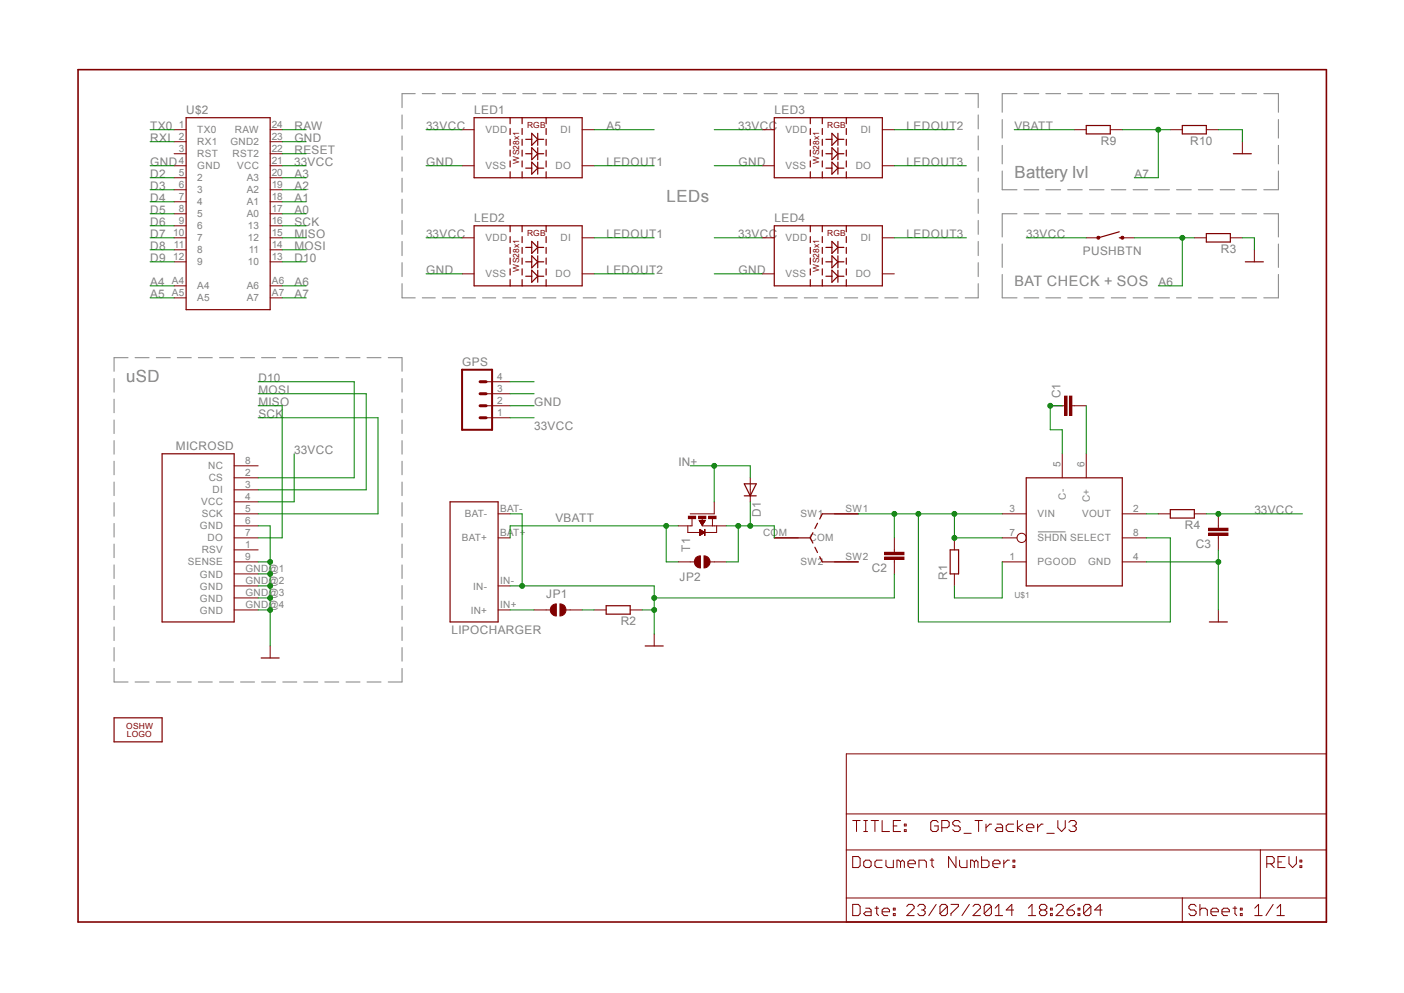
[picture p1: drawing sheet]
<svg xmlns="http://www.w3.org/2000/svg" width="297mm" height="210mm" viewBox="0 0 297 210" stroke-linecap="round" stroke-linejoin="round" font-family="sans-serif">
<g fill="none" stroke="#808080" stroke-width=".21">
<path d="M87.8 19.8h-2.8v3M89.3 19.8h2.8M93.6 19.8h2.8M97.8 19.8h2.8M102.1 19.8h2.8M106.3 19.8h2.8M110.6 19.8h2.8M114.9 19.8h2.7M119.1 19.8h2.8M123.4 19.8h2.7M127.6 19.8h2.8M131.9 19.8h2.7"/>
<path d="M136.1 19.8h2.8M140.4 19.8h2.7M144.6 19.8h2.8M148.9 19.8h2.7M153.1 19.8h2.8M157.4 19.8h2.7M161.6 19.8h2.8M165.9 19.8h2.8M170.1 19.8h2.8M174.4 19.8h2.8M178.6 19.8h2.8M182.9 19.8h2.8"/>
<path d="M187.2 19.8h2.7M191.4 19.8h2.8M195.7 19.8h2.8M199.9 19.8h2.8M204.2 19.8h2.7v3M215.1 19.8h-3.1v3.9M216.6 19.8h3.2M221.2 19.8h3.2M225.8 19.8h3.1M230.5 19.8h3.1M235.1 19.8h3.1M239.7 19.8h3.1"/>
<path d="M244.3 19.8h3.1M248.9 19.8h3.1M253.5 19.8h3.1M258.1 19.8h3.1M262.7 19.8h3.1M267.3 19.8h3.1v3.9M85 24.3v3M85 28.7v3M85 33.2v3M85 37.7v2.9M206.9 24.3v3M206.9 28.7v3"/>
<path d="M206.9 33.2v3M206.9 37.7v2.9M212 36.2v3.9h3.1M212 25.3v3.9M212 30.7v4M270.4 25.3v3.9M270.4 30.7v4M270.4 36.2v3.9h-3.1M85 60v3h2.8M85 42.1v3M85 46.6v3M85 51.1v3"/>
<path d="M85 55.5v3M206.9 60v3h-2.7M206.9 42.1v3M206.9 46.6v3M206.9 51.1v3M206.9 55.5v3M212 51.6v5M212 58v5h3.1M215.1 45.2h-3.1v4.9M216.6 40.1h3.2M216.6 45.2h3.2M221.2 40.1h3.2"/>
<path d="M221.2 45.2h3.2M225.8 40.1h3.1M225.8 45.2h3.1M230.5 40.1h3.1M230.5 45.2h3.1M235.1 40.1h3.1M235.1 45.2h3.1M239.7 40.1h3.1M239.7 45.2h3.1M244.3 40.1h3.1M244.3 45.2h3.1M248.9 40.1h3.1"/>
<path d="M248.9 45.2h3.1M253.5 40.1h3.1M253.5 45.2h3.1M258.1 40.1h3.1M258.1 45.2h3.1M262.7 40.1h3.1M262.7 45.2h3.1M267.3 45.2h3.1v4.9M270.4 51.6v5M270.4 58v5h-3.1M27.1 75.6h-3v2.9M28.6 75.6h2.9"/>
<path d="M33.1 75.6h2.9M37.5 75.6h3M42 75.6h2.9M46.4 75.6h3M50.9 75.6h2.9M55.3 75.6h3M59.8 75.6h3M64.3 75.6h2.9M68.7 75.6h3M73.2 75.6h3M77.6 75.6h3M82.1 75.6h2.9v2.9"/>
<path d="M89.3 63h2.8M93.6 63h2.8M97.8 63h2.8M102.1 63h2.8M106.3 63h2.8M110.6 63h2.8M114.9 63h2.7M119.1 63h2.8M123.4 63h2.7M127.6 63h2.8M131.9 63h2.7M136.1 63h2.8"/>
<path d="M140.4 63h2.7M144.6 63h2.8M148.9 63h2.7M153.1 63h2.8M157.4 63h2.7M161.6 63h2.8M165.9 63h2.8M170.1 63h2.8M174.4 63h2.8M178.6 63h2.8M182.9 63h2.8M187.2 63h2.7"/>
<path d="M191.4 63h2.8M195.7 63h2.8M199.9 63h2.8M216.6 63h3.2M221.2 63h3.2M225.8 63h3.1M230.5 63h3.1M235.1 63h3.1M239.7 63h3.1M244.3 63h3.1M248.9 63h3.1M253.5 63h3.1"/>
<path d="M258.1 63h3.1M262.7 63h3.1M24.1 80.1v2.8M24.1 84.4v2.9M24.1 88.8v2.9M24.1 93.2v2.9M24.1 97.5v2.9M85 80.1v2.8M85 84.4v2.9M85 88.8v2.9M85 93.2v2.9M85 97.5v2.9"/>
<path d="M24.1 101.9v2.9M24.1 106.3v2.9M24.1 110.7v2.9M24.1 115.1v2.8M24.1 119.5v2.8M85 101.9v2.9M85 106.3v2.9M85 110.7v2.9M85 115.1v2.8M85 119.5v2.8M219.6 112.5h5.7M24.1 123.8v2.9"/>
<path d="M24.1 128.2v2.9M24.1 132.6v2.9M24.1 136.9v2.9M85 123.8v2.9M85 128.2v2.9M85 132.6v2.9M85 136.9v2.9M24.1 141.4v2.8h3M28.6 144.2h2.9M33.1 144.2h2.9M37.5 144.2h3M42 144.2h2.9"/>
<path d="M46.4 144.2h3M50.9 144.2h2.9M55.3 144.2h3M59.8 144.2h3M64.3 144.2h2.9M68.7 144.2h3M73.2 144.2h3M77.6 144.2h3M85 141.4v2.8h-2.9"/>
</g>
<path d="M16.5 14.7h264.1v180.3h-264.1z" fill="none" stroke="#800000" stroke-width=".34"/>
<g fill="none" stroke="#800000" stroke-width=".21">
<path d="M224.7 96v5M224.7 85.8h.5M226.7 85.8h.5M229.8 96v5M212 118.8h5.1M212 108.7h5.1M212 113.7h3.1M237.4 118.8h5.1M237.4 108.7h5.1M237.4 113.7h5.1M138.4 134.1v2.5M179 159.4h101.6v35.6h-101.6z"/>
<path d="M179 179.7h101.6M179 172.1h101.6M180.4 173.5h1.5M181.2 173.5v2.4M182.7 173.5h.8M182.7 175.9h.8M183.1 173.5v2.4M184.3 173.5h1.5M185.1 173.5v2.4M186.6 173.5v2.4h1.6M189 174.7h.7M190.5 173.5h-1.5v2.4h1.5"/>
<path d="M191.3 175.5h.4v.4h-.4zM191.3 174.3h.4v.4h-.4zM198.5 173.9l-.4-.4h-.8l-.4 .4v1.6l.4 .4h.8l.4-.4v-.8h-.8M199.2 175h1.2l.4-.3v-.8l-.4-.4h-1.2v2.4M203.1 173.9l-.4-.4h-.7l-.5 .4v.4l.5 .4h.7l.4 .3v.5l-.4 .4h-.7l-.5-.4M203.9 176.2h1.5M206.2 173.5h1.6M207 173.5v2.4M208.6 174.3v1.6M209.8 174.3h-.4l-.8 .7M210.9 174.3h.8l.4 .4v1.2h-1.2l-.4-.4 .4-.5h1.2M214.4 174.3h-1.1l-.4 .4v.8l.4 .4h1.1"/>
<path d="M215.2 173.5v2.4M216.4 174.3l-1.2 .7 1.2 .9M217.2 175h1.5v-.3l-.4-.4h-.7l-.4 .4v.8l.4 .4h.7M219.5 174.3v1.6M220.6 174.3h-.3l-.8 .7M221.4 176.2h1.6M223.8 173.5v1.5l.8 .9 .7-.9v-1.5M226.1 173.9l.4-.4h.8l.4 .4v.4l-.4 .4M226.9 174.7h.4M227.3 174.7l.4 .3v.5l-.4 .4h-.8l-.4-.4M266.6 179.7v10.2M179 189.9h101.6"/>
<path d="M180.4 181.1h1.2l.3 .4v1.6l-.3 .4h-1.2zM180.4 191.3h1.2l.3 .4v1.5l-.3 .4h-1.2zM182.7 182.3l.4-.4h.8l.4 .4v.8l-.4 .4h-.8l-.4-.4zM183.1 192.1h.8l.4 .3v1.2h-1.2l-.4-.4 .4-.4h1.2M185.1 192.1h.7M185.5 191.7v1.5l.3 .4M186.6 192.8h1.6v-.4l-.4-.3h-.8l-.4 .3v.8l.4 .4h.8M186.6 181.9h-1.1l-.4 .4v.8l.4 .4h1.1M187.4 181.9v1.2l.4 .4h1.2v-1.6M189 193.2h.4v.4h-.4zM189 192.1h.4v.3h-.4zM190.5 182.3l-.4-.4h-.4v1.6"/>
<path d="M190.5 182.3l.4-.4 .4 .4v1.2M190.5 182.3v1.2M191.8 191.7l.4-.4h.8l.4 .4v.4l-1.6 1.5h1.6M192.1 182.7h1.5v-.4l-.3-.4h-.9l-.3 .4v.8l.3 .4h.9M194.1 191.7l.4-.4h.8l.4 .4v.4l-.4 .3M194.4 183.5v-1.6h1.2l.4 .4v1.2M194.9 192.4h.4M195.3 192.4l.4 .4v.4l-.4 .4h-.8l-.4-.4M196.8 181.9h.7M197.1 181.5v1.6l.4 .4M198 191.3l-1.5 2.3M200.4 191.7v1.5l-.4 .4h-.8l-.4-.4"/>
<path d="M200.4 191.7l-.4-.4h-.8l-.4 .4v1.5M200.4 191.7l-1.6 1.5M201.2 191.3h1.5v.4l-1.5 1.5v.4M202.2 181.1v2.4l-1.5-2.4v2.4M203 181.9v1.2l.4 .4h1.2v-1.6M205.1 191.3l-1.6 2.3M205.8 191.7l.4-.4h.8l.4 .4v.4l-1.6 1.5h1.6M206.1 182.3l-.4-.4h-.4v1.6M206.1 182.3v1.2M206.1 182.3l.4-.4 .4 .4v1.2M207.6 181.1v2.4h1.2l.4-.4v-.8l-.4-.4h-1.2M209.7 191.7v1.5l-.4 .4h-.7l-.4-.4"/>
<path d="M209.7 191.7l-.4-.4h-.7l-.4 .4v1.5M209.7 191.7l-1.5 1.5M210 182.7h1.5v-.4l-.3-.4h-.8l-.4 .4v.8l.4 .4h.8M210.5 193.6h1.6M210.5 192.1l.8-.8v2.3M212.3 181.9v1.6M213.5 181.9h-.4l-.8 .8M214.3 183.1h.4v.4h-.4zM214.3 181.9h.4v.4h-.4zM214.4 192.4h-1.5l1.1-1.1v2.3M217.6 193.6h1.5M217.6 192.1l.7-.8v2.3"/>
<path d="M220.3 192.4l-.4 .4v.4l.4 .4h.7l.4-.4v-.4l-.4-.4M220.3 192.4l-.4-.3v-.4l.4-.4h.7l.4 .4v.4l-.4 .3M220.3 192.4h.7M222.2 193.2h.4v.4h-.4zM222.2 192.1h.4v.3h-.4zM223.4 191.7l.4-.4h.7l.4 .4v.4l-1.5 1.5h1.5M225.7 192.4h1.2l.4 .4v.4l-.4 .4h-.8l-.4-.4zM227.3 191.3l-.8 .4-.8 .7M228 193.2h.4v.4h-.4zM228 192.1h.4v.3h-.4zM230.8 191.7v1.5l-.4 .4h-.8l-.4-.4M230.8 191.7l-.4-.4h-.8l-.4 .4v1.5"/>
<path d="M230.8 191.7l-1.6 1.5M233.1 192.4h-1.5l1.1-1.1v2.3M250.1 189.9v5.1M253 191.7l-.4-.4h-.7l-.4 .4v.4l.4 .3h.7l.4 .4v.4l-.4 .4h-.7l-.4-.4M253.8 192.4l.4-.3h.8l.4 .3v1.2M253.8 191.3v2.3M256.2 192.8h1.5v-.4l-.4-.3h-.8l-.3 .3v.8l.3 .4h.8M258.5 192.8h1.6v-.4l-.4-.3h-.8l-.4 .3v.8l.4 .4h.8M260.8 192.1h.8M261.2 191.7v1.5l.4 .4M262.4 193.2h.4v.4h-.4zM262.4 192.1h.4v.3h-.4z"/>
<path d="M265.4 193.6h1.6M265.4 192.1l.8-.8v2.3M268 182.7h1.2l.3-.4v-.8l-.3-.4h-1.2v2.4M268.8 182.7l.7 .8M269.3 191.3l-1.5 2.3M270.1 193.6h1.6M270.1 192.1l.8-.8v2.3M270.3 182.3h.8M271.9 181.1h-1.6v2.4h1.6M272.7 181.1v1.6l.7 .8 .8-.8v-1.6M275 183.1h.4v.4h-.4zM275 181.9h.4v.4h-.4z"/>
<circle cx="216.1" cy="113.7" r=".98"/>
</g>
<path d="M217.1 101h20.3v22.9h-20.3zM136.5 136.6h3.8" fill="none" stroke="#800000" stroke-width=".25"/>
<path d="M226.2 83.8h.5v4h-.5z" fill-rule="evenodd" fill="#800000"/>
<path d="M226.2 83.8h.5v4h-.5z" fill="none" stroke="#800000" stroke-width=".21"/>
<path d="M225.2 83.8h.5v4h-.5z" fill-rule="evenodd" fill="#800000"/>
<path d="M222.2 85.8h2.5M225.2 83.8h.5v4h-.5zM227.2 85.8h2.6M189.2 116.3v.5M189.2 118.3v.5" fill="none" stroke="#800000" stroke-width=".21"/>
<path d="M187.2 116.8h4v.5h-4z" fill-rule="evenodd" fill="#800000"/>
<path d="M187.2 116.8h4v.5h-4z" fill="none" stroke="#800000" stroke-width=".21"/>
<path d="M187.2 117.8h4v.5h-4z" fill-rule="evenodd" fill="#800000"/>
<path d="M187.2 117.8h4v.5h-4zM189.2 113.7v2.6M189.2 118.8v2.6M257.7 111.2v.5M257.7 113.2v.5" fill="none" stroke="#800000" stroke-width=".21"/>
<path d="M255.7 111.7h4.1v.5h-4.1z" fill-rule="evenodd" fill="#800000"/>
<path d="M255.7 111.7h4.1v.5h-4.1z" fill="none" stroke="#800000" stroke-width=".21"/>
<path d="M255.7 112.7h4.1v.5h-4.1z" fill-rule="evenodd" fill="#800000"/>
<g fill="none" stroke="#800000" stroke-width=".21">
<path d="M36.8 27.4h2.6M36.8 35.1h2.6M36.8 37.6h2.6M36.8 30h2.6M36.8 32.5h2.6M57.1 27.4h2.6M57.1 35.1h2.6M57.1 37.6h2.6M57.1 30h2.6M57.1 32.5h2.6M97.7 27.4h2.6M97.7 35.1h2.6"/>
<path d="M123.1 27.4h2.6M123.1 35.1h2.6M161.2 27.4h2.6M161.2 35.1h2.6M186.6 27.4h2.6M186.6 35.1h2.6M227.2 27.4h2.6M234.9 27.4h2.5M247.6 27.4h2.5M255.2 27.4h2.5M262.8 30v2.5M36.8 50.3h2.6"/>
<path d="M36.8 40.1h2.6M36.8 42.7h2.6M36.8 45.2h2.6M36.8 47.8h2.6M36.8 52.8h2.6M36.8 55.4h2.6M57.1 50.3h2.6M57.1 40.1h2.6M57.1 42.7h2.6M57.1 45.2h2.6M57.1 47.8h2.6M57.1 52.8h2.6"/>
<path d="M57.1 55.4h2.6M97.7 50.3h2.6M97.7 57.9h2.6M123.1 50.3h2.6M123.1 57.9h2.6M161.2 50.3h2.6M161.2 57.9h2.6M186.6 50.3h2.6M186.6 57.9h2.6M252.6 50.3h2.6M260.3 50.3h2.5M265.3 52.8v2.6"/>
<path d="M36.8 60.5h2.6M36.8 63h2.6M57.1 60.5h2.6M57.1 63h2.6M49.5 98.5h5.1M49.5 101h5.1M49.5 103.6h5.1M49.5 106.1h5.1M49.5 108.7h5.1M49.5 111.2h5.1M49.5 113.7h5.1M49.5 116.3h5.1"/>
<path d="M49.5 118.8h5.1M105.4 108.7h2.5M105.4 113.7h2.5M201.9 113.7v2.6M255.7 112.7h4.1v.5h-4.1zM257.7 108.7v2.5M257.7 113.7v2.6M49.5 121.4h5.1M49.5 123.9h5.1M49.5 126.4h5.1M49.5 129h5.1M57.1 136.6v2.5"/>
<path d="M105.4 123.9h2.5M105.4 129h2.5M201.9 121.4v2.5M257.7 129v2.5"/>
</g>
<g fill="none" stroke="#800000" stroke-width=".25">
<path d="M39.4 24.9h17.7v40.6h-17.7zM100.3 24.9h22.8v12.7h-22.8zM107.9 24.9v1.3M107.9 27.2v1.2M107.9 29.5v1.2M107.9 31.7v1.3M107.9 34v1.3M107.9 36.3v1.3M110.4 24.9v1.3M110.4 27.2v1.2M110.4 29.5v1.2M110.4 31.7v1.3"/>
<path d="M110.4 34v1.3M110.4 36.3v1.3M111.2 32.5h1.3M111.2 35.6h1.3M111.2 29.5h1.3M112.5 28.2l1.2 1.3-1.2 1.2zM112.5 31.2l1.2 1.3-1.2 1.3zM112.5 34.3l1.2 1.3-1.2 1.2zM113.7 32.5h1.3M113.7 28.2v2.5M113.7 31.2v2.6M113.7 34.3v2.5"/>
<path d="M113.7 35.6h1.3M113.7 29.5h1.3M115.5 24.9v1.3M115.5 27.2v1.2M115.5 29.5v1.2M115.5 31.7v1.3M115.5 34v1.3M115.5 36.3v1.3M163.8 24.9h22.8v12.7h-22.8zM171.4 24.9v1.3M171.4 27.2v1.2M171.4 29.5v1.2"/>
<path d="M171.4 31.7v1.3M171.4 34v1.3M171.4 36.3v1.3M173.9 24.9v1.3M173.9 27.2v1.2M173.9 29.5v1.2M173.9 31.7v1.3M173.9 34v1.3M173.9 36.3v1.3M174.7 32.5h1.3M174.7 35.6h1.3M174.7 29.5h1.3"/>
<path d="M176 28.2l1.2 1.3-1.2 1.2zM176 31.2l1.2 1.3-1.2 1.3zM176 34.3l1.2 1.3-1.2 1.2zM177.2 32.5h1.3M177.2 35.6h1.3M177.2 29.5h1.3M177.2 28.2v2.5M177.2 31.2v2.6M177.2 34.3v2.5M179 24.9v1.3M179 27.2v1.2M179 29.5v1.2"/>
<path d="M179 31.7v1.3M179 34v1.3M179 36.3v1.3M229.8 26.5h5.1v1.8h-5.1zM250.1 26.5h5.1v1.8h-5.1zM260.9 32.5h3.8M100.3 47.8h22.8v12.7h-22.8zM107.9 47.8v1.2M107.9 50v1.3M107.9 52.3v1.3M107.9 54.6v1.3M107.9 56.9v1.3"/>
<path d="M107.9 59.1v1.4M110.4 47.8v1.2M110.4 50v1.3M110.4 52.3v1.3M110.4 54.6v1.3M110.4 56.9v1.3M110.4 59.1v1.4M111.2 55.4h1.3M111.2 58.4h1.3M111.2 52.3h1.3M112.5 51.1l1.2 1.2-1.2 1.3zM112.5 54.1l1.2 1.3-1.2 1.2z"/>
<path d="M112.5 57.1l1.2 1.3-1.2 1.3zM113.7 51.1v2.5M113.7 54.1v2.5M113.7 57.1v2.6M113.7 55.4h1.3M113.7 58.4h1.3M113.7 52.3h1.3M115.5 47.8v1.2M115.5 50v1.3M115.5 52.3v1.3M115.5 54.6v1.3M115.5 56.9v1.3"/>
<path d="M115.5 59.1v1.4M163.8 47.8h22.8v12.7h-22.8zM171.4 47.8v1.2M171.4 50v1.3M171.4 52.3v1.3M171.4 54.6v1.3M171.4 56.9v1.3M171.4 59.1v1.4M173.9 47.8v1.2M173.9 50v1.3M173.9 52.3v1.3M173.9 54.6v1.3"/>
<path d="M173.9 56.9v1.3M173.9 59.1v1.4M174.7 55.4h1.3M174.7 58.4h1.3M174.7 52.3h1.3M176 51.1l1.2 1.2-1.2 1.3zM176 54.1l1.2 1.3-1.2 1.2zM176 57.1l1.2 1.3-1.2 1.3zM177.2 55.4h1.3M177.2 58.4h1.3M177.2 52.3h1.3M177.2 51.1v2.5"/>
<path d="M177.2 54.1v2.5M177.2 57.1v2.6M179 47.8v1.2M179 50v1.3M179 52.3v1.3M179 54.6v1.3M179 56.9v1.3M179 59.1v1.4M236.8 50.3h.6M236.8 49l-4.5 1.3M255.2 49.4h5.1v1.8h-5.1zM263.4 55.4h3.9"/>
<path d="M34.3 96h15.2v35.5h-15.2zM95.2 106.1h10.2v25.4h-10.2zM201 116.3h1.8v5.1h-1.8zM55.2 139.1h3.9M255.8 131.5h3.8M24.1 151.8h10.2v5.1h-10.2z"/>
</g>
<path d="M232.1 50h.5v.5h-.5z" fill-rule="evenodd" fill="#800000"/>
<path d="M232.1 50h.5v.5h-.5z" fill="none" stroke="#800000" stroke-width=".21"/>
<path d="M237.2 50h.5v.5h-.5l-.1-.2z" fill-rule="evenodd" fill="#800000"/>
<path d="M229.8 50.3h2.5M237.2 50h.5v.5h-.5l-.1-.2zM237.4 50.3h2.5M145.5 111.2v1.4h2.7M146 108.7h5.1M146.4 109.7v1.5h-.4M148.5 109.6v1.6h2.6M150.7 109.7v1.5M151.6 111.2v1.4h-2.5" fill="none" stroke="#800000" stroke-width=".21"/>
<path d="M145.6 109.2h1.6v.5h-1.6z" fill-rule="evenodd" fill="#800000"/>
<path d="M145.6 109.2h1.6v.5h-1.6z" fill="none" stroke="#800000" stroke-width=".21"/>
<path d="M147.8 109.2h1.5v.5h-1.5z" fill-rule="evenodd" fill="#800000"/>
<path d="M147.8 109.2h1.5v.5h-1.5z" fill="none" stroke="#800000" stroke-width=".21"/>
<path d="M149.9 109.2h1.6v.5h-1.6z" fill-rule="evenodd" fill="#800000"/>
<path d="M149.9 109.2h1.6v.5h-1.6z" fill="none" stroke="#800000" stroke-width=".21"/>
<path d="M149.1 112v1.2z" fill-rule="evenodd" fill="#800000"/>
<g fill="none" stroke="#800000" stroke-width=".21">
<path d="M102.8 88.3h5.1M102.8 85.8h5.1M102.8 83.3h5.1M102.8 80.7h5.1M143.5 111.2h2.5M147.9 110.1h1.3l-.7 1zM148 110.2h1.1M148 110.3h1.1M148 112l1.1 .6-1.1 .6zM148 113.2h.1M148 113.1h.2M148 113.1h.3"/>
<path d="M148 113h.4M148 112.9h.6M148 112.8h.7M148 112.7h.9M148 112.6h1M148 112.5l1 .1M148 112.5h.8M148 112.4h.8M148 112.3l.7 .1M148 112.3h.5M148 112.2h.4M148 112.2h.3"/>
<path d="M148 112.1h.3M148 112.1h.2M148 112h.1M148.1 110.3h.9M148.1 110.4h.9M148.2 110.5h.7M148.3 110.6h.5M148.3 110.7h.5M148.4 110.8h.3M148.4 110.9h.3M148.5 111h.1M148.5 112.9l-.5 .1"/>
<path d="M148.8 112.7l-.8 .1M149.1 112v1.2zM151.1 111.2h2.5M151.1 106.1v2.6M158.7 101v5.1M163.8 113.7h5.1M176.5 108.7h5.1M176.5 118.8h5.1M125.7 129h2.5M133.3 129h2.5"/>
</g>
<path d="M157.4 102.3h2.6l-1.3 2.6zM157.4 104.9h2.6M163.8 113.7h7.6M171.4 113.7l.6 1.2M172 112.6l-.6 1.1M172.4 115.7l.5 1.1M172.9 110.7l-.5 1.1M173.4 117.7l.5 1.1h7.7M181.6 108.7h-7.7l-.5 1.1M128.2 128.1h5.1v1.8h-5.1z" fill="none" stroke="#800000" stroke-width=".25"/>
<path d="M97.7 78.2h6.4v12.7h-6.4z" fill="none" stroke="#800000" stroke-width=".42"/>
<path d="M101.6 83.3h1.2M101.6 85.8h1.2M101.6 88.3h1.2M101.6 80.7h1.2" fill="none" stroke="#800000" stroke-width=".63"/>
<path d="M118.4 127.7a1.27 1.27 0 0 1 1.3 1.3 1.27 1.27 0 0 1-1.3 1.3z" fill-rule="evenodd" fill="#800000"/>
<path d="M118.4 127.7a1.27 1.27 0 0 1 1.3 1.3 1.27 1.27 0 0 1-1.3 1.3z" fill="none" stroke="#800000" stroke-width=".21"/>
<path d="M116.8 128.1l.9-.4v2.6a1.27 1.27 0 0 1-1.2-.8 1.27 1.27 0 0 1 .3-1.4z" fill-rule="evenodd" fill="#800000"/>
<path d="M113 129h3.4M116.8 128.1l.9-.4v2.6a1.27 1.27 0 0 1-1.2-.8 1.27 1.27 0 0 1 .3-1.4zM119.7 129h3.4" fill="none" stroke="#800000" stroke-width=".21"/>
<path d="M148.9 117.6a1.27 1.27 0 0 1 1.3 1.2 1.27 1.27 0 0 1-1.3 1.3z" fill-rule="evenodd" fill="#800000"/>
<path d="M148.9 117.6a1.27 1.27 0 0 1 1.3 1.2 1.27 1.27 0 0 1-1.3 1.3z" fill="none" stroke="#800000" stroke-width=".21"/>
<path d="M147.2 117.9l1-.3v2.5a1.3 1.3 0 0 1-1.2-.8 1.3 1.3 0 0 1 .2-1.4z" fill-rule="evenodd" fill="#800000"/>
<path d="M143.5 118.8h3.4M147.2 117.9l1-.3v2.5a1.3 1.3 0 0 1-1.2-.8 1.3 1.3 0 0 1 .2-1.4zM150.2 118.8h3.4M245 108.7h2.6M252.6 108.7h2.6" fill="none" stroke="#800000" stroke-width=".21"/>
<path d="M247.6 107.8h5v1.8h-5z" fill="none" stroke="#800000" stroke-width=".25"/>
<path d="M138.4 123.9v10.2M189.2 121.4v5h-50.8" fill="none" stroke="#008000" stroke-width=".21"/>
<circle cx="138.4" cy="126.4" r=".51" fill="#008000"/>
<g fill="none" stroke="#008000" stroke-width=".21">
<path d="M107.9 108.7h2.5v15.2h28M135.8 129h2.6"/>
<circle cx="138.4" cy="126.4" r=".51"/>
</g>
<circle cx="138.4" cy="129" r=".51" fill="#008000"/>
<g fill="none" stroke="#008000" stroke-width=".21">
<path d="M107.9 123.9h2.5"/>
<circle cx="138.4" cy="129" r=".51"/>
</g>
<circle cx="110.4" cy="123.9" r=".51" fill="#008000"/>
<g fill="none" stroke="#008000" stroke-width=".21">
<path d="M242.5 118.8h15.2M257.7 116.3v12.7"/>
<circle cx="110.4" cy="123.9" r=".51"/>
</g>
<circle cx="257.7" cy="118.8" r=".51" fill="#008000"/>
<g fill="none" stroke="#008000" stroke-width=".21">
<path d="M54.6 118.8h2.5v17.8M54.6 121.4h2.5"/>
<circle cx="257.7" cy="118.8" r=".51"/>
</g>
<circle cx="57.1" cy="121.4" r=".51" fill="#008000"/>
<g fill="none" stroke="#008000" stroke-width=".21">
<path d="M54.6 123.9h2.5"/>
<circle cx="57.1" cy="121.4" r=".51"/>
</g>
<circle cx="57.1" cy="123.9" r=".51" fill="#008000"/>
<g fill="none" stroke="#008000" stroke-width=".21">
<path d="M54.6 126.4h2.5"/>
<circle cx="57.1" cy="123.9" r=".51"/>
</g>
<circle cx="57.1" cy="126.4" r=".51" fill="#008000"/>
<g fill="none" stroke="#008000" stroke-width=".21">
<path d="M54.6 129h2.5"/>
<circle cx="57.1" cy="126.4" r=".51"/>
</g>
<circle cx="57.1" cy="129" r=".51" fill="#008000"/>
<g fill="none" stroke="#008000" stroke-width=".21">
<path d="M54.6 111.2h2.5v7.6"/>
<circle cx="57.1" cy="129" r=".51"/>
</g>
<circle cx="57.1" cy="118.8" r=".51" fill="#008000"/>
<g fill="none" stroke="#008000" stroke-width=".21">
<path d="M31.7 35.1h5.1M59.7 30h5.1M90.1 35.1h7.6M151.1 35.1h10.1M257.7 27.4h5.1v2.6M90.1 57.9h7.6M151.1 57.9h10.1M262.8 50.3h2.5v2.5M107.9 85.8h5.1M201.9 108.7v5M212 108.7h-22.8v5"/>
<circle cx="57.1" cy="118.8" r=".51"/>
</g>
<circle cx="201.9" cy="108.7" r=".51" fill="#008000"/>
<g fill="none" stroke="#008000" stroke-width=".21">
<path d="M201.9 113.7h10.1"/>
<circle cx="201.9" cy="108.7" r=".51"/>
</g>
<circle cx="201.9" cy="113.7" r=".51" fill="#008000"/>
<g fill="none" stroke="#008000" stroke-width=".21">
<path d="M194.3 108.7v22.8h53.3v-17.8h-5.1"/>
<circle cx="201.9" cy="113.7" r=".51"/>
</g>
<circle cx="194.3" cy="108.7" r=".51" fill="#008000"/>
<g fill="none" stroke="#008000" stroke-width=".21">
<path d="M181.6 108.7h7.6"/>
<circle cx="194.3" cy="108.7" r=".51"/>
</g>
<circle cx="189.2" cy="108.7" r=".51" fill="#008000"/>
<g fill="none" stroke="#008000" stroke-width=".21">
<path d="M224.7 85.8h-2.5v5.1h2.5v5.1"/>
<circle cx="189.2" cy="108.7" r=".51"/>
</g>
<circle cx="222.2" cy="85.8" r=".51" fill="#008000"/>
<g fill="none" stroke="#008000" stroke-width=".21">
<path d="M229.8 85.8v10.2M212 118.8v7.6h-10.1v-2.5M257.7 108.7h17.8"/>
<circle cx="222.2" cy="85.8" r=".51"/>
</g>
<circle cx="257.7" cy="108.7" r=".51" fill="#008000"/>
<g fill="none" stroke="#008000" stroke-width=".21">
<path d="M59.7 35.1h5.1M90.1 27.4h7.6M151.1 27.4h10.1M90.1 50.3h7.6M151.1 50.3h10.1M217.1 50.3h12.7M62.2 96v10.1h-7.6M107.9 88.3h5.1M140.9 111.2v7.6h2.6M143.5 111.2h-35.6v2.5M255.2 108.7h2.5"/>
<circle cx="257.7" cy="108.7" r=".51"/>
</g>
<circle cx="140.9" cy="111.2" r=".51" fill="#008000"/>
<g fill="none" stroke="#008000" stroke-width=".21">
<path d="M31.7 27.4h5.1M31.7 30h5.1M31.7 37.6h5.1M59.7 27.4h5.1M59.7 37.6h5.1M59.7 32.5h5.1M125.7 27.4h12.7M125.7 35.1h12.7M189.2 27.4h12.7M189.2 35.1h15.2M214.5 27.4h12.7M31.7 40.1h5.1"/>
<path d="M31.7 42.7h5.1M31.7 45.2h5.1M31.7 47.8h5.1M31.7 50.3h5.1M31.7 52.8h5.1M31.7 55.4h5.1M59.7 40.1h5.1M59.7 42.7h5.1M59.7 45.2h5.1M59.7 47.8h5.1M59.7 50.3h5.1M59.7 52.8h5.1"/>
<path d="M59.7 55.4h5.1M125.7 50.3h12.7M125.7 57.9h12.7M189.2 50.3h15.2M239.9 50.3h12.7M250.1 50.3v10.2h-5.1M31.7 60.5h5.1M31.7 63h5.1M59.7 60.5h5.1M54.6 88.3h25.4v20.4h-25.4M54.6 85.8h5.1v27.9h-5.1M54.6 83.3h22.9v20.3h-22.9"/>
<path d="M54.6 80.7h20.3v20.3h-20.3"/>
<circle cx="140.9" cy="111.2" r=".51"/>
</g>
<circle cx="250.1" cy="50.3" r=".51" fill="#008000"/>
<g fill="none" stroke="#008000" stroke-width=".21">
<path d="M237.4 27.4h10.2M245 27.4v10.2h-5.1M59.7 63h5.1"/>
<circle cx="250.1" cy="50.3" r=".51"/>
</g>
<circle cx="245" cy="27.4" r=".51" fill="#008000"/>
<g fill="none" stroke="#008000" stroke-width=".21">
<path d="M146 98.5h12.7v2.5M151.1 98.5v7.6"/>
<circle cx="245" cy="27.4" r=".51"/>
</g>
<circle cx="151.1" cy="98.5" r=".51" fill="#008000"/>
<g fill="none" stroke="#008000" stroke-width=".21">
<path d="M153.6 111.2h10.2M158.7 106.1v5.1M123.1 129h2.6"/>
<circle cx="151.1" cy="98.5" r=".51"/>
</g>
<circle cx="158.7" cy="111.2" r=".51" fill="#008000"/>
<g fill="none" stroke="#008000" stroke-width=".21">
<path d="M156.2 111.2v7.6h-2.6M163.8 111.2v2.5"/>
<circle cx="158.7" cy="111.2" r=".51"/>
</g>
<circle cx="156.2" cy="111.2" r=".51" fill="#008000"/>
<g fill="none" stroke="#008000" stroke-width=".21">
<path d="M107.9 83.3h5.1M107.9 80.7h5.1M242.5 108.7h2.5M107.9 129h5.1"/>
<circle cx="156.2" cy="111.2" r=".51"/>
</g>
<g font-size="3.6" fill="#808080">
<text x="214.6" y="37.6">Battery lvl</text>
<text x="141" y="42.7">LEDs</text>
<text x="26.7" y="80.7">uSD</text>
</g>
<text font-size="3" fill="#808080" x="214.6" y="60.5">BAT CHECK + SOS</text>
<g font-size="2.5" fill="#808080">
<text x="31.8" y="27.4">TX0</text>
<text x="31.8" y="30">RXI</text>
<text x="39.4" y="24.1">U$2</text>
<text x="62.3" y="30">GND</text>
<text x="62.3" y="27.4">RAW</text>
<text x="90.1" y="27.4">33VCC</text>
<text x="100.3" y="24.1">LED1</text>
<text x="128.3" y="27.4">A5</text>
<text x="156.2" y="27.4">33VCC</text>
<text x="163.8" y="24.1">LED3</text>
<text x="191.8" y="27.4">LEDOUT2</text>
<text x="214.6" y="27.4">VBATT</text>
<text x="31.8" y="35.1">GND</text>
<text x="62.2" y="35.1">33VCC</text>
<text x="62.3" y="32.5">RESET</text>
<text x="90.2" y="35.1">GND</text>
<text x="128.3" y="35.1">LEDOUT1</text>
<text x="156.2" y="35.1">GND</text>
<text x="191.8" y="35.1">LEDOUT3</text>
<text x="232.9" y="30.7">R9</text>
<text x="251.8" y="30.7">R10</text>
<text x="31.8" y="37.6">D2</text>
<text x="31.8" y="40.1">D3</text>
<text x="62.3" y="37.6">A3</text>
<text x="62.3" y="40.1">A2</text>
<text x="240" y="37.6">A7</text>
<text x="31.8" y="42.7">D4</text>
<text x="31.8" y="45.2">D5</text>
<text x="31.8" y="47.8">D6</text>
<text x="62.3" y="42.7">A1</text>
<text x="62.3" y="45.2">A0</text>
<text x="62.3" y="47.8">SCK</text>
<text x="100.3" y="47">LED2</text>
<text x="163.8" y="47">LED4</text>
<text x="31.8" y="50.3">D7</text>
<text x="31.8" y="52.8">D8</text>
<text x="62.3" y="50.3">MISO</text>
<text x="62.3" y="52.8">MOSI</text>
<text x="90.1" y="50.3">33VCC</text>
<text x="128.3" y="50.3">LEDOUT1</text>
<text x="156.2" y="50.3">33VCC</text>
<text x="191.8" y="50.3">LEDOUT3</text>
<text x="217.1" y="50.3">33VCC</text>
<text x="229.1" y="53.8">PUSHBTN</text>
<text x="258.3" y="53.6">R3</text>
<text x="31.8" y="55.4">D9</text>
<text x="62.3" y="55.4">D10</text>
<text x="90.2" y="57.9">GND</text>
<text x="128.3" y="57.9">LEDOUT2</text>
<text x="156.2" y="57.9">GND</text>
<text x="31.8" y="60.5">A4</text>
<text x="31.8" y="63">A5</text>
<text x="62.3" y="60.5">A6</text>
<text x="62.3" y="63">A7</text>
<text x="245.1" y="60.5">A6</text>
<text x="97.8" y="77.4">GPS</text>
<text x="54.7" y="83.3">MOSI</text>
<text x="54.7" y="80.7">D10</text>
<text x="54.7" y="88.3">SCK</text>
<text x="54.7" y="85.8">MISO</text>
<text x="113" y="85.8">GND</text>
<text x="224.3" y="84.2" transform="rotate(-90 224.3 84.2)">C1</text>
<text x="37.2" y="95.2">MICROSD</text>
<text x="62.2" y="96">33VCC</text>
<text x="113" y="90.9">33VCC</text>
<text x="143.5" y="98.5">IN+</text>
<text x="117.5" y="110.4">VBATT</text>
<text x="161" y="109.4" transform="rotate(-90 161 109.4)">D1</text>
<text x="250.7" y="111.9">R4</text>
<text x="265.3" y="108.7">33VCC</text>
<text x="146" y="116.7" transform="rotate(-90 146 116.7)">T1</text>
<text x="252.9" y="115.9">C3</text>
<text x="143.8" y="122.9">JP2</text>
<text x="184.4" y="121">C2</text>
<text x="200.4" y="122.6" transform="rotate(-90 200.4 122.6)">R1</text>
<text x="115.6" y="126.5">JP1</text>
<text x="95.5" y="134.1">LIPOCHARGER</text>
<text x="131.3" y="132.3">R2</text>
</g>
<g font-size="2.1" fill="#808080">
<text x="37.8" y="29.6">2</text>
<text x="37.8" y="27.1">1</text>
<text x="41.7" y="28.2">TX0</text>
<text x="49.7" y="28.2">RAW</text>
<text x="57.5" y="29.6">23</text>
<text x="57.5" y="27.1">24</text>
<text x="102.7" y="28.2">VDD</text>
<text x="118.6" y="28.2">DI</text>
<text x="166.2" y="28.2">VDD</text>
<text x="182.1" y="28.2">DI</text>
<text x="37.8" y="34.7">4</text>
<text x="37.8" y="32.2">3</text>
<text x="41.7" y="35.8">GND</text>
<text x="41.7" y="33.3">RST</text>
<text x="41.7" y="30.7">RX1</text>
<text x="48.7" y="30.7">GND2</text>
<text x="49.2" y="33.3">RST2</text>
<text x="50.2" y="35.8">VCC</text>
<text x="57.5" y="32.2">22</text>
<text x="57.5" y="34.7">21</text>
<text x="102.7" y="35.8">VSS</text>
<text x="117.5" y="35.8">DO</text>
<text x="166.2" y="35.8">VSS</text>
<text x="181" y="35.8">DO</text>
<text x="37.8" y="37.2">5</text>
<text x="37.8" y="39.8">6</text>
<text x="41.7" y="38.4">2</text>
<text x="41.7" y="40.9">3</text>
<text x="52.2" y="40.9">A2</text>
<text x="52.2" y="38.4">A3</text>
<text x="57.5" y="39.8">19</text>
<text x="57.5" y="37.2">20</text>
<text x="37.8" y="42.3">7</text>
<text x="37.8" y="44.8">8</text>
<text x="37.8" y="47.4">9</text>
<text x="41.7" y="43.4">4</text>
<text x="41.7" y="46">5</text>
<text x="52.2" y="46">A0</text>
<text x="52.2" y="43.4">A1</text>
<text x="57.5" y="47.4">16</text>
<text x="57.5" y="44.8">17</text>
<text x="57.5" y="42.3">18</text>
<text x="36.6" y="49.9">10</text>
<text x="36.8" y="52.5">11</text>
<text x="41.7" y="48.5">6</text>
<text x="41.7" y="51.1">7</text>
<text x="41.7" y="53.6">8</text>
<text x="52.5" y="51.1">12</text>
<text x="52.5" y="48.5">13</text>
<text x="52.6" y="53.6">11</text>
<text x="57.5" y="52.5">14</text>
<text x="57.5" y="49.9">15</text>
<text x="102.7" y="51.1">VDD</text>
<text x="118.6" y="51.1">DI</text>
<text x="166.2" y="51.1">VDD</text>
<text x="182.1" y="51.1">DI</text>
<text x="36.6" y="55">12</text>
<text x="41.7" y="56.1">9</text>
<text x="52.5" y="56.1">10</text>
<text x="57.5" y="55">13</text>
<text x="102.7" y="58.7">VSS</text>
<text x="117.5" y="58.7">DO</text>
<text x="166.2" y="58.7">VSS</text>
<text x="181" y="58.7">DO</text>
<text x="36.4" y="60.1">A4</text>
<text x="36.4" y="62.6">A5</text>
<text x="41.7" y="61.2">A4</text>
<text x="41.7" y="63.8">A5</text>
<text x="52.2" y="61.2">A6</text>
<text x="52.2" y="63.8">A7</text>
<text x="57.5" y="60.1">A6</text>
<text x="57.5" y="62.6">A7</text>
<text x="105.2" y="82.9">3</text>
<text x="105.2" y="80.4">4</text>
<text x="105.2" y="88">1</text>
<text x="105.2" y="85.5">2</text>
<text x="44" y="99.3">NC</text>
<text x="44.2" y="101.8">CS</text>
<text x="51.9" y="98.2">8</text>
<text x="51.9" y="100.7">2</text>
<text x="224.4" y="98.7" transform="rotate(-90 224.4 98.7)">5</text>
<text x="229.4" y="98.7" transform="rotate(-90 229.4 98.7)">6</text>
<text x="42.5" y="106.9">VCC</text>
<text x="45" y="104.4">DI</text>
<text x="51.9" y="103.3">3</text>
<text x="51.9" y="105.8">4</text>
<text x="225.5" y="105.7" transform="rotate(-90 225.5 105.7)">C-</text>
<text x="230.5" y="106.2" transform="rotate(-90 230.5 106.2)">C+</text>
<text x="42.3" y="112">GND</text>
<text x="42.7" y="109.4">SCK</text>
<text x="51.9" y="108.3">5</text>
<text x="51.9" y="110.9">6</text>
<text x="51.9" y="113.4">7</text>
<text x="98.3" y="109.4">BAT-</text>
<text x="105.8" y="108.3">BAT-</text>
<text x="105.8" y="113.4">BAT+</text>
<text x="161.4" y="113.4">COM</text>
<text x="169.3" y="109.4">SW1</text>
<text x="178.9" y="108.3">SW1</text>
<text x="213.6" y="108.3">3</text>
<text x="213.6" y="113.4">7</text>
<text x="219.5" y="109.4">VIN</text>
<text x="228.9" y="109.4">VOUT</text>
<text x="239.7" y="108.3">2</text>
<text x="239.7" y="113.4">8</text>
<text x="39.7" y="119.6">SENSE</text>
<text x="42.7" y="117.1">RSV</text>
<text x="43.9" y="114.5">DO</text>
<text x="51.9" y="116">1</text>
<text x="51.9" y="118.5">9</text>
<text x="97.7" y="114.5">BAT+</text>
<text x="169.3" y="119.6">SW2</text>
<text x="171.2" y="114.5">COM</text>
<text x="178.9" y="118.5">SW2</text>
<text x="213.6" y="118.5">1</text>
<text x="219.5" y="119.6">PGOOD</text>
<text x="219.5" y="114.5">SHDN SELECT</text>
<text x="230.2" y="119.6">GND</text>
<text x="239.7" y="118.5">4</text>
<text x="42.3" y="122.1">GND</text>
<text x="42.3" y="124.7">GND</text>
<text x="51.9" y="121">GND@1</text>
<text x="51.9" y="123.5">GND@2</text>
<text x="100.1" y="124.7">IN-</text>
<text x="105.8" y="123.5">IN-</text>
<text x="42.3" y="127.2">GND</text>
<text x="42.3" y="129.8">GND</text>
<text x="51.9" y="126.1">GND@3</text>
<text x="51.9" y="128.6">GND@4</text>
<text x="99.6" y="129.8">IN+</text>
<text x="105.8" y="128.6">IN+</text>
</g>
<g font-size="1.8" fill="#800000">
<text x="111.5" y="27">RGB</text>
<text x="175" y="27">RGB</text>
<text x="109.8" y="34.6" transform="rotate(-90 109.8 34.6)">WS28x1</text>
<text x="173.3" y="34.6" transform="rotate(-90 173.3 34.6)">WS28x1</text>
<text x="111.5" y="49.9">RGB</text>
<text x="175" y="49.9">RGB</text>
<text x="109.8" y="57.5" transform="rotate(-90 109.8 57.5)">WS28x1</text>
<text x="173.3" y="57.5" transform="rotate(-90 173.3 57.5)">WS28x1</text>
<text x="26.7" y="154.1">OSHW</text>
<text x="26.8" y="155.9">LOGO</text>
</g>
<text font-size="1.8" fill="#808080" x="214.6" y="126.5">U$1</text>
</svg>
